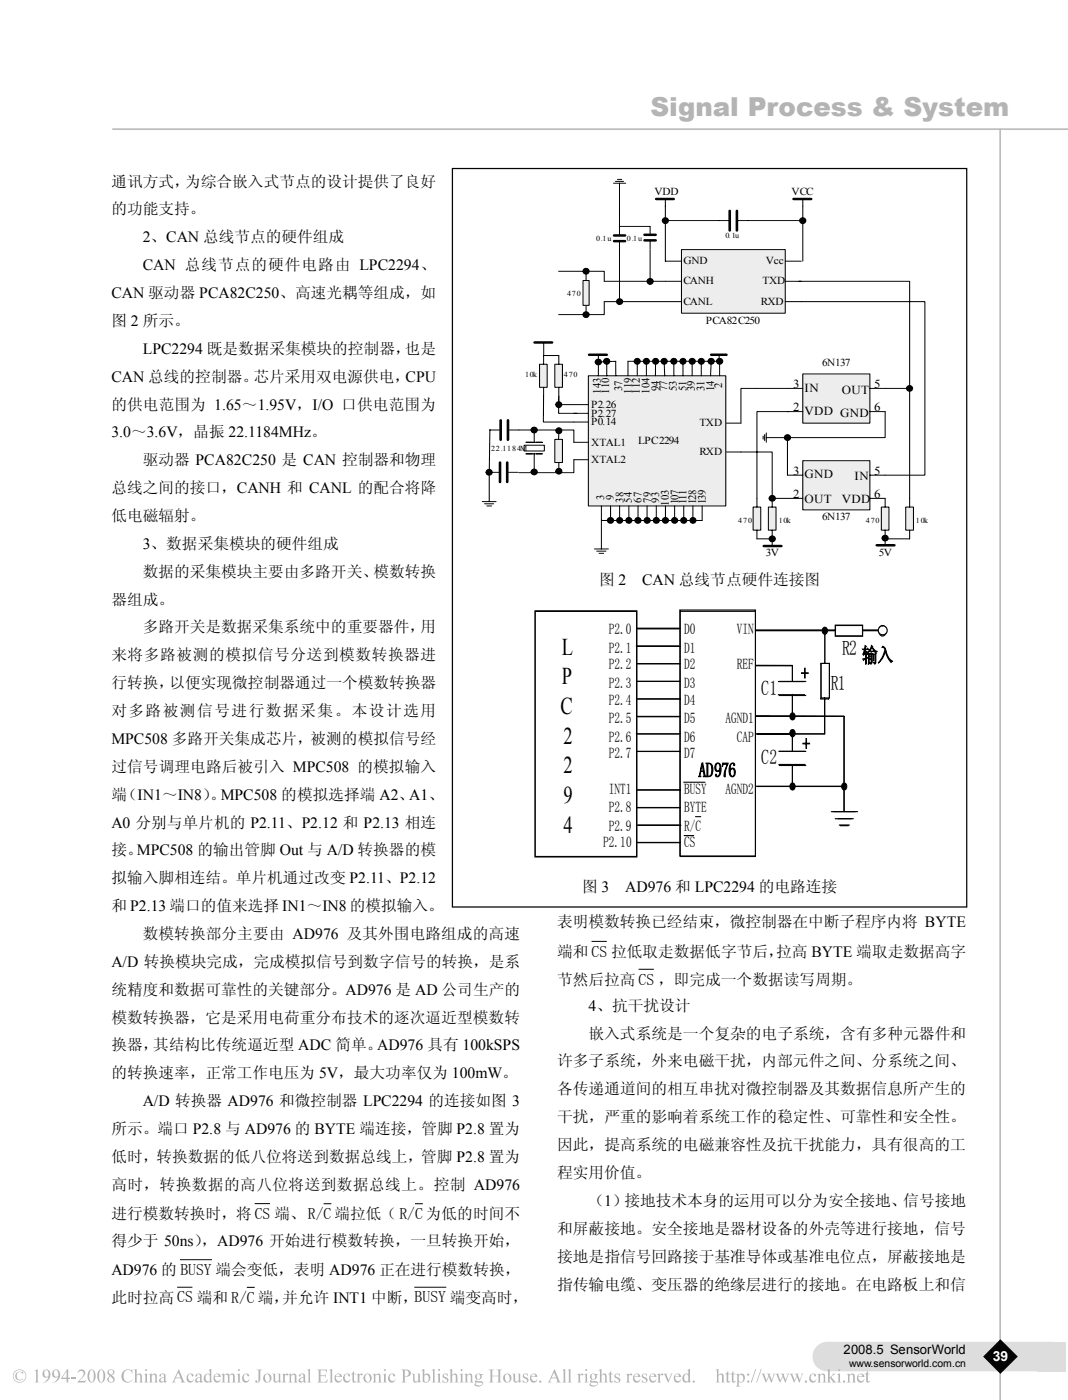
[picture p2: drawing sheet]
<svg xmlns="http://www.w3.org/2000/svg" width="208mm" height="272mm" viewBox="0 0 208 272" stroke-linecap="round" stroke-linejoin="round" font-family="sans-serif">
<path d="M194.4 25v247.3" fill="none" stroke="#c0c0c0" stroke-width=".34"/>
<path d="M185.2 263.8l22.4 .2" fill="none" stroke="#fff" stroke-width=".24"/>
<path d="M158.5 262a2.91 2.91 0 0 1 2.3-1.1h43.2a2.88 2.88 0 0 1 2.9 2.9 2.88 2.88 0 0 1-2.9 2.9h-43.2a2.88 2.88 0 0 1-2.6-1.7 2.88 2.88 0 0 1 .3-3z" fill-rule="evenodd" fill="#ddd"/>
<path d="M201.5 260.9h5.6v5.8h-5.6z" fill="#ddd"/>
<path d="M194.4 260.4l3.4 3.4-3.4 3.3-3.3-3.3z" fill="#000"/>
<path d="M134.4 27.7v36.9" fill="none" stroke="#fff" stroke-width=".24"/>
<path d="M2.3 -.1h2.8v2.2h-2.8z" fill="#fff"/>
<path d="M21.8 25.1h185.8" fill="none" stroke="#c0c0c0" stroke-width=".34"/>
<path d="M115.1 183.1h2.7M124.2 188.5h2.8M49.6 234h2.8M63 234.1h1.3M80.8 234.1h1.3M34.5 250.3h2.8M35.1 244.9h6M48.1 250.3h1.3M80.6 250.3h6" fill="none" stroke="#000" stroke-width=".19"/>
<path d="M87.9 32.8h100v143.6h-100z" fill-rule="evenodd" fill="#fff" stroke="#000" stroke-width=".24"/>
<path d="M141.8 41v3.8M143.2 41v3.8" fill="none" stroke="#000" stroke-width=".5"/>
<path d="M139.7 42.9h2.1M143.2 42.9h2.1" fill="none" stroke="#000" stroke-width=".19"/>
<path d="M156 72.7h13.1v9.6h-13.1z" fill="#e8eef7"/>
<path d="M153 75.5h3M156 72.7h13.1v9.6h-13.1zM169.1 75.5h2.9M153 80h3M169.1 80h2.9" fill="none" stroke="#000" stroke-width=".19"/>
<path d="M156 89.6h13.1v9.5h-13.1z" fill="#e8eef7"/>
<path d="M153 96.9h3M153 92.4h3M156 89.6h13.1v9.5h-13.1zM169.1 96.9h2.9M169.1 92.4h2.9" fill="none" stroke="#000" stroke-width=".19"/>
<path d="M114.3 73.1h26.8v25.3h-26.8z" fill="#e8eef7"/>
<g fill="none" stroke="#000" stroke-width=".19">
<path d="M111.5 78.7h2.8M114.3 73.1h26.8v25.3h-26.8zM116.3 70.4v2.7M117.9 70.3v2.8M119.7 70.3v2.8M122 73.1v-2.8h17.8v2.8M123.8 70.3v2.8M125.6 70.3v2.8M127.4 70.3v2.8M129.1 70.3l.1 2.8M131 70.3v2.8M132.7 70.3v2.8"/>
<path d="M134.5 70.3v2.8M136.3 70.3v2.8M138.2 70.3l-.1 2.8M111.5 80.4h2.8M111.5 82.1h2.8"/>
</g>
<path d="M107.8 70.8h1.5v4.5h-1.5z" fill="#e8eef7"/>
<path d="M107.8 70.8h1.5v4.5h-1.5zM108.6 69.1v1.7M108.6 75.3v3.4" fill="none" stroke="#000" stroke-width=".19"/>
<path d="M104.9 70.8h1.4v4.5h-1.4z" fill="#e8eef7"/>
<path d="M104.9 70.8h1.4v4.5h-1.4zM105.6 75.3v6.8h5.9M105.7 66.6v2.5M108.6 78.7h2.9M108.6 77v3.4h3.5M108.6 69.1h-3v1.7M111.5 86h2.8M111.5 89.4h2.8" fill="none" stroke="#000" stroke-width=".19"/>
<path d="M103.9 66.6h3.4" fill="none" stroke="#000" stroke-width=".5"/>
<path d="M107.8 85.4h1.5v4.5h-1.5z" fill="#e8eef7"/>
<path d="M107.8 85.4h1.5v4.5h-1.5zM108.6 89.9v1.7" fill="none" stroke="#000" stroke-width=".19"/>
<path d="M101.9 86.6h3.9v1.1h-3.9z" fill="#fff"/>
<g fill="none" stroke="#000" stroke-width=".19">
<path d="M116.3 69v1.4l3.4-.1M139.8 69v1.4M147.1 75.5h5.9M93.7 97.5h2.7M94.2 98h1.7M94.6 98.4h.9M95.1 91.8h2.1M95.2 83.6h2.1M95.2 83.5l-.1 14M98.6 91.8h2.1M98.7 83.6h12.8v2.4M101.9 86.6h3.9v1.1h-3.9z"/>
<path d="M102.2 86h3.2M102.2 88.2h3.2M103.8 83.6v2.4M103.8 88.2v3.6M111.5 89.4v2.5h-10.7M116.9 98.4v8.3M118.7 98.4v2.8M120.4 98.4v2.8M122.2 98.4v2.8M124 98.4v2.8M125.8 98.4v2.8M127.6 98.4v2.8"/>
<path d="M129.3 98.4v2.8M131.1 98.4v2.8M132.9 98.4v2.8M134.7 98.4v2.8M136.5 98.4v2.8h-19.6M141.2 82.3h2.8M141.2 87.9h2.8M115.5 106.7h2.7M116 107.2h1.8M116.4 107.6h.9M150.1 104.8v1.4"/>
</g>
<path d="M114.5 69h3.4M138.2 69h3M97.2 89.9v3.8M97.3 81.7v3.8M98.6 89.9v3.8M98.7 81.7v3.8M148.4 106.2h3.4" fill="none" stroke="#000" stroke-width=".5"/>
<path d="M171.3 98.6h1.5v4.5h-1.5z" fill="#e8eef7"/>
<path d="M171.3 98.6h1.5v4.5h-1.5zM172 96.9v1.7M172 103.1v2.9" fill="none" stroke="#000" stroke-width=".19"/>
<path d="M170.4 106h3.4" fill="none" stroke="#000" stroke-width=".5"/>
<path d="M149.3 98.6h1.5v4.5h-1.5z" fill="#e8eef7"/>
<path d="M149.3 98.6h1.5v4.5h-1.5zM150.1 96.9v1.7M150.1 103.1v1.7" fill="none" stroke="#000" stroke-width=".19"/>
<path d="M146.4 98.6h1.4v4.5h-1.4z" fill="#e8eef7"/>
<path d="M146.4 98.6h1.4v4.5h-1.4zM147.1 96.9v1.7M147.1 103.1v1.7" fill="none" stroke="#000" stroke-width=".19"/>
<path d="M176 98.6h1.5v4.5h-1.5z" fill="#e8eef7"/>
<g fill="none" stroke="#000" stroke-width=".19">
<path d="M147.1 75.5h-3.1v6.8M172 75.5h4.8v23.1M144 87.9h6.1v9h2.9M148.3 84.8v.6M148.6 84.5v1.2M148.9 84.2v1.8M148.9 85.1h4.1M153 85.1v7.3M153.4 80h-6.3v16.9M172 80v5.1h-19M176 98.6h1.5v4.5h-1.5zM147.1 104.8h3"/>
<path d="M176.8 103.1v1.7h-4.8"/>
</g>
<path d="M132.4 48.5h20.2v12.4h-20.2z" fill="#e8eef7"/>
<g fill="none" stroke="#000" stroke-width=".19">
<path d="M119.2 35.6h2.4M119.6 35.3h1.6M120 34.9h.8M120.4 35.6v8.4h5.9v1.7M129.3 38.7v12.1h3.1M156 38.7v12.1M117.4 54.7h15M117.4 58.7h15M120.4 44.2v1.6M120.4 46.9v11.8M126.3 46.7v1.7M126.3 48.5v6.2"/>
<path d="M129.3 42.9h10.4M132.4 48.5h20.2v12.4h-20.2zM145.3 42.9h10.7M152.6 58.7h27.1v33.7h-7.7M152.6 50.8h3.1M152.6 54.7h3.1M155.3 54.7h21.5v20.8"/>
</g>
<path d="M127.5 38.7h3.4M154.2 38.7h3.4M119.3 46.9h2.2M119.3 45.8h2.2M125.3 46.7h2.1M125.3 45.7h2.1" fill="none" stroke="#000" stroke-width=".5"/>
<path d="M113.3 54.6h1.2v4.8h-1.2z" fill="#e8eef7"/>
<g fill="none" stroke="#000" stroke-width=".19">
<path d="M108.6 52.8h8.8v1.9M113.3 54.5h1.2v4.9h-1.2zM113.9 52.8v1.7M113.9 59.4v1.8M117.4 58.7v2.5h-8.8M108.6 83.7v1.7"/>
<circle cx="113.9" cy="52.8" r=".58"/>
<circle cx="120.4" cy="58.7" r=".58"/>
<circle cx="126.3" cy="54.7" r=".58"/>
<circle cx="129.3" cy="42.9" r=".58"/>
<circle cx="156" cy="42.9" r=".59"/>
<circle cx="108.6" cy="78.7" r=".57"/>
<circle cx="113.9" cy="61.2" r=".58"/>
<circle cx="116.3" cy="70.4" r=".58"/>
<circle cx="117.9" cy="70.3" r=".59"/>
<circle cx="123.8" cy="70.3" r=".57"/>
<circle cx="125.6" cy="70.3" r=".58"/>
<circle cx="127.4" cy="70.3" r=".58"/>
<circle cx="129.1" cy="70.3" r=".58"/>
<circle cx="130.9" cy="70.3" r=".58"/>
<circle cx="132.7" cy="70.3" r=".58"/>
<circle cx="134.5" cy="70.3" r=".59"/>
<circle cx="136.3" cy="70.3" r=".58"/>
<circle cx="138.2" cy="70.3" r=".59"/>
<circle cx="139.8" cy="70.3" r=".59"/>
<circle cx="176.8" cy="75.5" r=".56"/>
<circle cx="95.1" cy="91.8" r=".58"/>
<circle cx="103.8" cy="91.8" r=".58"/>
<circle cx="103.8" cy="83.6" r=".58"/>
<circle cx="108.6" cy="83.8" r=".58"/>
<circle cx="108.6" cy="91.6" r=".58"/>
<circle cx="150.1" cy="96.9" r=".59"/>
<circle cx="153" cy="85.1" r=".59"/>
<circle cx="118.6" cy="101.2" r=".58"/>
<circle cx="120.4" cy="101.2" r=".58"/>
<circle cx="122.2" cy="101.2" r=".58"/>
<circle cx="124" cy="101.2" r=".58"/>
<circle cx="125.8" cy="101.2" r=".58"/>
<circle cx="127.5" cy="101.2" r=".58"/>
<circle cx="129.3" cy="101.2" r=".58"/>
<circle cx="131.1" cy="101.2" r=".58"/>
<circle cx="132.9" cy="101.2" r=".58"/>
<circle cx="134.7" cy="101.2" r=".58"/>
<circle cx="150.1" cy="104.8" r=".59"/>
<circle cx="172" cy="104.6" r=".58"/>
</g>
<g fill="#000">
<circle cx="113.9" cy="52.8" r=".58"/>
<circle cx="120.4" cy="58.7" r=".58"/>
<circle cx="126.3" cy="54.7" r=".58"/>
<circle cx="129.3" cy="42.9" r=".58"/>
<circle cx="156" cy="42.9" r=".59"/>
<circle cx="108.6" cy="78.7" r=".57"/>
<circle cx="113.9" cy="61.2" r=".58"/>
<circle cx="116.3" cy="70.4" r=".58"/>
<circle cx="117.9" cy="70.3" r=".59"/>
<circle cx="123.8" cy="70.3" r=".57"/>
<circle cx="125.6" cy="70.3" r=".58"/>
<circle cx="127.4" cy="70.3" r=".58"/>
<circle cx="129.1" cy="70.3" r=".58"/>
<circle cx="130.9" cy="70.3" r=".58"/>
<circle cx="132.7" cy="70.3" r=".58"/>
<circle cx="134.5" cy="70.3" r=".59"/>
<circle cx="136.3" cy="70.3" r=".58"/>
<circle cx="138.2" cy="70.3" r=".59"/>
<circle cx="139.8" cy="70.3" r=".59"/>
<circle cx="176.8" cy="75.5" r=".56"/>
<circle cx="95.1" cy="91.8" r=".58"/>
<circle cx="103.8" cy="91.8" r=".58"/>
<circle cx="103.8" cy="83.6" r=".58"/>
<circle cx="108.6" cy="83.8" r=".58"/>
<circle cx="108.6" cy="91.6" r=".58"/>
<circle cx="150.1" cy="96.9" r=".59"/>
<circle cx="153" cy="85.1" r=".59"/>
<circle cx="118.6" cy="101.2" r=".58"/>
<circle cx="120.4" cy="101.2" r=".58"/>
<circle cx="122.2" cy="101.2" r=".58"/>
<circle cx="124" cy="101.2" r=".58"/>
<circle cx="125.8" cy="101.2" r=".58"/>
<circle cx="127.5" cy="101.2" r=".58"/>
<circle cx="129.3" cy="101.2" r=".58"/>
<circle cx="131.1" cy="101.2" r=".58"/>
<circle cx="132.9" cy="101.2" r=".58"/>
<circle cx="134.7" cy="101.2" r=".58"/>
<circle cx="150.1" cy="104.8" r=".59"/>
<circle cx="172" cy="104.6" r=".58"/>
</g>
<path d="M104 118.9h19.7v47.6h-19.7z" fill="#fff"/>
<path d="M104 118.9h19.7v47.6h-19.7z" fill="none" stroke="#000" stroke-width=".19"/>
<path d="M132.2 118.9h14.6v47.6h-14.6z" fill="#fff"/>
<g fill="none" stroke="#000" stroke-width=".19">
<path d="M132.2 118.9h14.6v47.6h-14.6zM123.9 122.3h8.3M123.9 125.7h8.3M123.9 129.1h8.3M123.9 132.5h8.3M123.9 135.9h8.3M123.9 139.3h8.3M146.8 122.6h15.6M151.4 132.5h5.2M151.4 135.2h5.2M154 135.2v4.1h-7.2M154 129.5v3"/>
<path d="M154.2 139.3h9.9v18.5M159.5 129.1h1.6v6.8h-1.6zM160.3 135.9v6.8h-13.5M160.3 122.6v6.5M162.4 121.6h5.2v2.1h-5.2zM167.6 122.6h3.2M123.9 142.7h8.3M123.9 146.1h8.3M123.9 153.6h8.3M123.9 157h8.3M132.9 152.1h4.1M135.1 158.8h1.1"/>
<path d="M147.1 152.9h17M151.4 146.1h5.2M151.4 148.8h5.2M154 142.6v3.5M154 148.8v4.1M162 157.8h4.2M162.8 159.2h2.6M123.9 160.4h8.3M123.9 163.9h8.3M132.9 162.5h1.9M163.3 160.6h1.6"/>
</g>
<path d="M171 121.9a.77 .77 0 0 1 .9-.1 .77 .77 0 0 1 .4 .8 .81 .81 0 0 1-.8 1.1 .81 .81 0 0 1-.7-1.1z" fill-rule="evenodd" fill="#fff"/>
<path d="M146.8 129.5h7.2M153.7 138.8a.61 .61 0 0 1 .8 .1 .61 .61 0 0 1-.1 .9 .61 .61 0 0 1-.9-.1 .61 .61 0 0 1 .2-.9zM159.9 122.2a.61 .61 0 0 1 .9 .1 .61 .61 0 0 1-.1 .8 .61 .61 0 0 1-.9-.1 .61 .61 0 0 1 .1-.8zM171 121.9a.77 .77 0 0 1 .9-.1 .77 .77 0 0 1 .4 .8 .81 .81 0 0 1-.8 1.1 .81 .81 0 0 1-.7-1.1zM153.7 152.5a.6 .6 0 0 1 .8 .1 .6 .6 0 0 1-.1 .8 .6 .6 0 0 1-.9-.1 .6 .6 0 0 1 .2-.8zM153.7 142.1a.61 .61 0 0 1 .8 .1 .61 .61 0 0 1-.1 .8 .61 .61 0 0 1-.9-.1 .61 .61 0 0 1 .2-.8zM163.7 152.5a.6 .6 0 0 1 .9 .1 .6 .6 0 0 1-.2 .8 .6 .6 0 0 1-.8-.1 .6 .6 0 0 1 .1-.8z" fill="none" stroke="#000" stroke-width=".19"/>
<g fill="#000">
<path d="M153.7 138.8a.61 .61 0 0 1 .8 .1 .61 .61 0 0 1-.1 .9 .61 .61 0 0 1-.9-.1 .61 .61 0 0 1 .2-.9z" fill-rule="evenodd"/>
<path d="M159.9 122.2a.61 .61 0 0 1 .9 .1 .61 .61 0 0 1-.1 .8 .61 .61 0 0 1-.9-.1 .61 .61 0 0 1 .1-.8z" fill-rule="evenodd"/>
<path d="M153.7 152.5a.6 .6 0 0 1 .8 .1 .6 .6 0 0 1-.1 .8 .6 .6 0 0 1-.9-.1 .6 .6 0 0 1 .2-.8z" fill-rule="evenodd"/>
<path d="M153.7 142.1a.61 .61 0 0 1 .8 .1 .61 .61 0 0 1-.1 .8 .61 .61 0 0 1-.9-.1 .61 .61 0 0 1 .2-.8z" fill-rule="evenodd"/>
<path d="M163.7 152.5a.6 .6 0 0 1 .9 .1 .6 .6 0 0 1-.2 .8 .6 .6 0 0 1-.8-.1 .6 .6 0 0 1 .1-.8z" fill-rule="evenodd"/>
</g>
<path d="M104 118.8h19.8v47.8h-19.8zM132.1 118.6h14.7v47.9h-14.7zM162.3 121.6h5.3v2.1h-5.3z" fill="none" stroke="#000" stroke-width=".23"/>
<path d="M159.6 129h1.6v6.7h-1.6z" fill="#fff"/>
<g fill="none" stroke="#000" stroke-width=".23">
<path d="M123.7 125.6h8.3M123.7 135.9h8.4M123.8 122.2h8.3M123.8 132.5h8.4M123.8 129h8.4M123.9 139.4h8.3M146.8 122.5h15.6M151.3 135.1h5.1M151.3 132.5h5.1M159.6 129h1.6v6.7h-1.6zM167.7 122.5h3.6M123.7 142.7h8.3"/>
<path d="M123.8 157.1h8.3M123.8 146.1h8.4M123.9 153.6h8.3M151.4 148.7h5.1M151.4 146.1h5.1M123.7 163.8h8.4M124 160.5h8.3"/>
</g>
<circle cx="171.6" cy="122.6" r=".88" fill="#fff"/>
<g fill="none" stroke="#000" stroke-width=".23">
<path d="M146.8 129.4h7.2v3M146.9 139.2l17.1 .1v18.5M154 135v4.4M160.3 135.6v7.1h-12.9M160.3 122.5v6.5M146.9 152.9h16.5M154 142.5v3.5M154 148.8v3.5M161.6 157.8h5.1M162.3 159.2h3.5M163.1 160.4h2"/>
<circle cx="171.6" cy="122.6" r=".88"/>
</g>
<g fill="#b3b3b3">
<path d="M2.5 267.6a1.3 1.3 0 0 1 2.6 0 1.3 1.3 0 0 1-2.6 0zM2.6 267.6a1.2 1.2 0 0 0 2.4 0 1.2 1.2 0 0 0-2.4 0zM3.2 267l.4-.2 .8-.1 .1 .5a.72 .72 0 0 0-1.1-.2 .72 .72 0 0 0 0 1.1 .72 .72 0 0 0 1.1-.1 .76 .76 0 0 1-1.3 .2l-.2-.6z" fill-rule="evenodd"/>
<path d="M6.7 266.6l.6-.3v2.3l.3 .2h-.9l.3-.2v-1.6v-.4z" fill-rule="evenodd"/>
<path d="M8.6 266.4a.86 .86 0 0 1 1 .1 .86 .86 0 0 1 .2 1.1 1.38 1.38 0 0 1-1.5 1.2 1.21 1.21 0 0 0 1.1-1.1 .78 .78 0 0 1-1.1-.2 .78 .78 0 0 1 .3-1.1zM8.8 266.4a.66 .66 0 0 0-.2 .9 .66 .66 0 0 0 .7 .3 .74 .74 0 0 0-.5-1.2z" fill-rule="evenodd"/>
<path d="M103.2 267.3a.67 .67 0 0 1 .8-.2 .67 .67 0 0 1 .4 .7h-1.1a.6 .6 0 0 0 .3 .7 .6 .6 0 0 0 .8-.4 .7 .7 0 0 1-.8 .8 .7 .7 0 0 1-.6-.9zM103.4 267.3l-.1 .3h.8a.4 .4 0 0 0-.3-.4 .4 .4 0 0 0-.4 .1z" fill-rule="evenodd"/>
<path d="M15.3 266.4a.77 .77 0 0 1 1.2 .2 .77 .77 0 0 1-.3 1.1l-.8 .8h1l.3-.2-.2 .5h-1.4a2.97 2.97 0 0 0 1.1-1.9 .63 .63 0 0 0-.6-.3 .63 .63 0 0 0-.5 .4z" fill-rule="evenodd"/>
<path d="M13.9 267.8h.9v.3h-.9z" fill-rule="evenodd"/>
<path d="M13 266.3h.3v1.6h.3v.2h-.3v.7h-.4v-.7h-1v-.2zM12.9 266.6l-.8 1.3h.8z" fill-rule="evenodd"/>
<path d="M17.3 266.5a.68 .68 0 0 1 .8-.2 .68 .68 0 0 1 .4 .7 1.37 1.37 0 0 1-.7 1.8 1.54 1.54 0 0 1-.5-2.3zM17.7 266.4l-.2 .2a2.15 2.15 0 0 0 .3 2.1h.1a2.11 2.11 0 0 0 0-2.3z" fill-rule="evenodd"/>
<path d="M168.6 266.6l.1 .5h.3v.1h-.3v1.3l.1 .1 .3-.1a.39 .39 0 0 1-.4 .4 .39 .39 0 0 1-.4-.5v-1.2h-.2z" fill-rule="evenodd"/>
<path d="M147.9 266.2h.1l-.9 2.6h-.1z" fill-rule="evenodd"/>
<path d="M162.9 266.4a.2 .2 0 0 1 .4 0 .2 .2 0 0 1-.4 0zM162.7 267.3l.6-.2v1.6l.2 .1h-.8l.2-.2v-1.2z" fill-rule="evenodd"/>
<path d="M109.3 266.4l.5-.2v2.5l.3 .1h-.8l.2-.1v-.3v-1.8z" fill-rule="evenodd"/>
<path d="M26 266.4l.6-.2v1.2a.55 .55 0 0 1 .7-.3 .55 .55 0 0 1 .3 .7v.9l.2 .1h-.8l.3-.2v-1a.35 .35 0 0 0-.4-.3 .35 .35 0 0 0-.3 .2v1.2l.2 .1h-.8l.2-.1v-2.1z" fill-rule="evenodd"/>
<path d="M28.2 266.4a.2 .2 0 0 1 .4 0 .2 .2 0 0 1-.4 0zM28 267.3l.6-.2v1.6l.2 .1h-.8l.2-.2 .1-1.2z" fill-rule="evenodd"/>
<path d="M21.1 266.4a.63 .63 0 0 1 1 .1 .63 .63 0 0 1-.4 .9 .73 .73 0 0 1 .6 .9 .73 .73 0 0 1-.8 .6 .73 .73 0 0 1-.6-.8l.4-.6a.67 .67 0 0 1-.2-1.1zM21.2 266.5v.4l.4 .5a.49 .49 0 0 0 .4-.7 .49 .49 0 0 0-.8-.2zM21.4 267.6a.55 .55 0 0 0-.2 .8 .55 .55 0 0 0 .8 .1v-.4z" fill-rule="evenodd"/>
<path d="M116.3 266.4l.6-.2v1.2a.54 .54 0 0 1 .7-.3 .54 .54 0 0 1 .3 .7v.9l.3 .1h-.9l.3-.2v-1a.35 .35 0 0 0-.3-.3 .35 .35 0 0 0-.4 .2v1.2l.3 .1h-.9l.3-.2v-2z" fill-rule="evenodd"/>
<path d="M81.9 266.4l.6-.2v1.2a.69 .69 0 0 1 .9-.2 .69 .69 0 0 1 .2 1 .92 .92 0 0 1-1.4 .5v-2.1zM82.6 267.4l-.1 1.2a.51 .51 0 0 0 .6 .1 .51 .51 0 0 0 .2-.7 .49 .49 0 0 0-.1-.5 .49 .49 0 0 0-.6-.1z" fill-rule="evenodd"/>
<path d="M85.1 266.4a.2 .2 0 0 1 .4 0 .2 .2 0 0 1-.4 0zM84.9 267.3l.6-.2v1.6l.3 .1h-.9l.3-.2v-1.2z" fill-rule="evenodd"/>
<path d="M131.2 267.3a.67 .67 0 0 1 .7-.2 .67 .67 0 0 1 .5 .7h-1.2a.6 .6 0 0 0 .4 .7 .6 .6 0 0 0 .7-.4 .7 .7 0 0 1-.7 .8 .7 .7 0 0 1-.7-.9zM131.3 267.3l-.1 .3h.8a.4 .4 0 0 0-.2-.4 .4 .4 0 0 0-.5 .1z" fill-rule="evenodd"/>
<path d="M46.3 266.4a.18 .18 0 0 1 .3 0 .18 .18 0 0 1-.3 0zM46 267.3l.6-.2v1.5l.2 .2h-.8l.3-.1v-1.3z" fill-rule="evenodd"/>
<path d="M47.3 267.3a.59 .59 0 0 1 .6-.2 .59 .59 0 0 1 .5 .5 .29 .29 0 0 1-.3 0 .29 .29 0 0 1-.1-.3 .6 .6 0 0 0-.7 .3 .6 .6 0 0 0 .2 .7 .55 .55 0 0 0 .6 .2 .55 .55 0 0 0 .4-.4 .76 .76 0 0 1-1 .7 .76 .76 0 0 1-.4-1.1z" fill-rule="evenodd"/>
<path d="M83.9 266.4l.5-.2v2.2l.1 .3 .2 .1h-.8l.2-.1 .1-.3v-1.7l-.1-.3z" fill-rule="evenodd"/>
<path d="M66.9 267.3a.59 .59 0 0 1 .7-.2 .59 .59 0 0 1 .4 .5 .29 .29 0 0 1-.3 0 .29 .29 0 0 1-.1-.3 .6 .6 0 0 0-.7 .3 .6 .6 0 0 0 .2 .7 .55 .55 0 0 0 .6 .2 .55 .55 0 0 0 .4-.4 .76 .76 0 0 1-1 .7 .76 .76 0 0 1-.4-1.1z" fill-rule="evenodd"/>
<path d="M28.9 267.3l.6-.2v.3a.52 .52 0 0 1 .6-.3 .52 .52 0 0 1 .4 .6v1l.3 .1h-.9l.2-.1 .1-.3v-.9l-.3-.2-.4 .2v1.2l.2 .1h-.8l.3-.2v-1.2z" fill-rule="evenodd"/>
<path d="M56 267.3l.6-.2v.3a.54 .54 0 0 1 .6-.3 .54 .54 0 0 1 .4 .6v.9l.2 .2h-.8l.3-.2v-1.1l-.3-.2-.4 .2v1.1l.3 .2h-.9l.2-.1 .1-.3v-1z" fill-rule="evenodd"/>
<path d="M58.1 267.4a.62 .62 0 0 1 .8-.3 .62 .62 0 0 1 .4 .6v.9h.3l-.4 .2-.2-.2a.48 .48 0 0 1-.7 .2 .48 .48 0 0 1-.1-.7l.8-.4v-.3a.32 .32 0 0 0-.5-.2 .32 .32 0 0 0-.2 .4h-.2zM58.4 268.1a.34 .34 0 0 0 .1 .5 .34 .34 0 0 0 .5-.1v-.7z" fill-rule="evenodd"/>
<path d="M59.7 266.4l.5-.2v2.2l.1 .3 .2 .1h-.8l.2-.1 .1-.3v-1.7l-.1-.3z" fill-rule="evenodd"/>
<path d="M112.1 267.3l.6-.2v.3l.3-.3 .4 .1a.23 .23 0 0 1-.2 .2 .23 .23 0 0 1-.3-.1l-.2 .3v1l.3 .2h-.8l.2-.2v-1.2z" fill-rule="evenodd"/>
<path d="M61.6 266.3h1.9l.1 .6-.3-.4-1-.1v1h.8l.2-.3v.8l-.2-.3h-.8v1l.1 .1a.9 .9 0 0 0 1.3-.5l-.2 .6h-1.9l.3-.2v-2z" fill-rule="evenodd"/>
<path d="M64 266.4l.6-.2v2.5l.2 .1h-.8l.2-.1v-.3v-1.8z" fill-rule="evenodd"/>
<path d="M65.2 267.3a.69 .69 0 0 1 .8-.2 .69 .69 0 0 1 .5 .7h-1.2a.6 .6 0 0 0 .3 .7 .6 .6 0 0 0 .8-.4 .7 .7 0 0 1-.8 .8 .7 .7 0 0 1-.6-.9zM65.4 267.3l-.1 .3h.8a.4 .4 0 0 0-.2-.4 .4 .4 0 0 0-.5 .1z" fill-rule="evenodd"/>
<path d="M141.5 266.6v.5h.4v.1h-.4v1.3l.2 .1 .3-.1a.38 .38 0 0 1-.5 .4 .38 .38 0 0 1-.3-.5v-1.2h-.3z" fill-rule="evenodd"/>
<path d="M34.7 266.3l1 2.3 .3 .2h-.9l.2-.2-.2-.6h-1l-.2 .7 .3 .1h-.8l.3-.3zM34.6 266.9l-.4 1h.9z" fill-rule="evenodd"/>
<path d="M166.8 267.3a.69 .69 0 0 1 .7-.2 .69 .69 0 0 1 .5 .7h-1.2a.6 .6 0 0 0 .4 .7 .6 .6 0 0 0 .7-.4 .7 .7 0 0 1-.8 .8 .7 .7 0 0 1-.6-.9zM166.9 267.3l-.1 .3h.8a.4 .4 0 0 0-.2-.4 .4 .4 0 0 0-.5 .1z" fill-rule="evenodd"/>
<path d="M68.7 266.6l.1 .5h.4v.1h-.4v1.3l.1 .1 .3-.1a.38 .38 0 0 1-.4 .4 .38 .38 0 0 1-.3-.5v-1.2h-.3z" fill-rule="evenodd"/>
<path d="M72.4 267.3l.5-.2v.3a.54 .54 0 0 1 .7-.3 .54 .54 0 0 1 .4 .6v.9l.2 .2h-.8l.3-.2-.1-1.1-.2-.2-.5 .2 .1 1.1 .2 .2h-.8l.2-.1 .1-.3-.1-1z" fill-rule="evenodd"/>
<path d="M74.6 266.4a.2 .2 0 0 1 .4 0 .2 .2 0 0 1-.4 0zM74.4 267.3l.6-.2v1.5l.2 .2h-.8l.2-.1v-1.3z" fill-rule="evenodd"/>
<path d="M75.7 267.3a.59 .59 0 0 1 .6-.2 .59 .59 0 0 1 .5 .5 .29 .29 0 0 1-.4 0 .29 .29 0 0 1-.1-.3 .6 .6 0 0 0-.6 .3 .6 .6 0 0 0 .2 .7 .55 .55 0 0 0 .5 .2 .55 .55 0 0 0 .5-.4 .76 .76 0 0 1-1 .7 .76 .76 0 0 1-.5-1.1z" fill-rule="evenodd"/>
<path d="M126.4 267.3a.67 .67 0 0 1 .7-.2 .67 .67 0 0 1 .5 .7h-1.2a.6 .6 0 0 0 .4 .7 .6 .6 0 0 0 .7-.4 .7 .7 0 0 1-.7 .8 .7 .7 0 0 1-.7-.9zM126.5 267.3l-.1 .3h.8a.4 .4 0 0 0-.2-.4 .4 .4 0 0 0-.5 .1z" fill-rule="evenodd"/>
<path d="M80 267.1h.6v1.1a.36 .36 0 0 0 .3 .4 .36 .36 0 0 0 .4-.2v-1.1l-.3-.2h.6v1.4l.3 .1-.6 .2v-.3a.52 .52 0 0 1-.7 .4 .52 .52 0 0 1-.3-.7l-.1-.9z" fill-rule="evenodd"/>
<path d="M49.9 266.3h1l-.3 .3v1.4a.58 .58 0 0 1-.2 .7 .58 .58 0 0 1-.8-.1l.2-.2 .2 .3 .2-.1v-2.1z" fill-rule="evenodd"/>
<path d="M31.1 267.2a.6 .6 0 0 1 .7-.1 .6 .6 0 0 1 .4 .6v.9h.2l-.3 .2-.2-.2a.5 .5 0 0 1-.7 .3 .5 .5 0 0 1-.2-.7l.9-.5v-.3a.32 .32 0 0 0-.5-.2 .32 .32 0 0 0-.2 .4l-.1 .1-.1-.2zM31.3 268.1l-.1 .4 .2 .1 .5-.1v-.7z" fill-rule="evenodd"/>
<path d="M70.6 267.9a.85 .85 0 0 1 1.7 0 .85 .85 0 0 1-1.7 0zM71.2 267.3a.99 .99 0 0 0 .3 1.4 .85 .85 0 0 0 .4-.8 .85 .85 0 0 0-.6-.7z" fill-rule="evenodd"/>
<path d="M89.5 266.4a.2 .2 0 0 1 .4 0 .2 .2 0 0 1-.4 0zM89.3 267.3l.6-.2v1.6l.2 .1h-.8l.3-.2v-1.2z" fill-rule="evenodd"/>
<path d="M86.1 267.2l.9-.1v.5a.44 .44 0 0 0-.3-.4 .44 .44 0 0 0-.5 .2l.3 .4a.59 .59 0 0 1 .6 .7 .59 .59 0 0 1-1 .3h-.1v-.5a.48 .48 0 0 0 .4 .4 .48 .48 0 0 0 .5-.2l-.1-.3-.8-.5z" fill-rule="evenodd"/>
<path d="M92.5 267.3l.5-.2 .9 .1-.1 .2h-.3a.68 .68 0 0 1-.1 .7 .68 .68 0 0 1-.8 .2v.2l.2 .1a.75 .75 0 0 1 1.1 .5 .93 .93 0 0 1-.8 .6 .93 .93 0 0 1-.9-.5l.3-.4-.2-.3 .3-.3-.3-.4zM92.7 267.3a.49 .49 0 0 0-.1 .6 .49 .49 0 0 0 .6 .2 .5 .5 0 0 0 .1-.6 .5 .5 0 0 0-.6-.2zM92.6 268.8l-.2 .3a.75 .75 0 0 0 1.4-.1l-.3-.1z" fill-rule="evenodd"/>
<path d="M36.5 267.3a.58 .58 0 0 1 .6-.3 .58 .58 0 0 1 .5 .6 .26 .26 0 0 1-.3 0 .26 .26 0 0 1-.1-.3 .59 .59 0 0 0-.7 .3 .59 .59 0 0 0 .2 .7 .53 .53 0 0 0 .6 .2 .53 .53 0 0 0 .4-.4 .75 .75 0 0 1-1 .7 .75 .75 0 0 1-.4-1.1z" fill-rule="evenodd"/>
<path d="M78 266.3h.9a.74 .74 0 0 1 1 .8 .74 .74 0 0 1-1.1 .6l-.1-.1v1l.3 .2h-1l.3-.1v-.3v-1.8zM78.7 266.5v1a.57 .57 0 0 0 .7-.5 .57 .57 0 0 0-.7-.5z" fill-rule="evenodd"/>
<path d="M97.7 267.9a.86 .86 0 0 1 1.7 0 .86 .86 0 0 1-1.7 0zM98.2 267.3a1.07 1.07 0 0 0 .4 1.4 .83 .83 0 0 0 .4-.8 .83 .83 0 0 0-.6-.7z" fill-rule="evenodd"/>
<path d="M99.5 267.1h.6v1.1a.36 .36 0 0 0 .3 .4 .36 .36 0 0 0 .4-.2v-1.1l-.3-.2h.6v1.3l.1 .2h.2l-.6 .2v-.3a.54 .54 0 0 1-.6 .3 .54 .54 0 0 1-.4-.6v-.9z" fill-rule="evenodd"/>
<path d="M101.7 267.2l.9-.1v.5a.45 .45 0 0 0-.3-.4 .45 .45 0 0 0-.5 .1v.3l.3 .2a.59 .59 0 0 1 .5 .7 .59 .59 0 0 1-.9 .3h-.1v-.5a.45 .45 0 0 0 .3 .4 .45 .45 0 0 0 .5-.2v-.3l-.7-.4-.1-.3z" fill-rule="evenodd"/>
<path d="M10.3 266.6a.85 .85 0 0 1 1.1-.1 .85 .85 0 0 1 .3 1.1 1.38 1.38 0 0 1-1.5 1.2 1.2 1.2 0 0 0 1.1-1.1 .75 .75 0 0 1-1.1-.1 .75 .75 0 0 1 .1-1zM10.6 266.6a.65 .65 0 0 0-.1 .7 .65 .65 0 0 0 .7 .3 .74 .74 0 0 0-.5-1.2z" fill-rule="evenodd"/>
<path d="M90.2 267.3l.6-.2v.3a.52 .52 0 0 1 .6-.3 .52 .52 0 0 1 .4 .6v1l.3 .1h-.9l.2-.1 .1-.3v-.9l-.3-.2-.4 .2v1.2l.2 .1h-.8l.3-.2v-1.2z" fill-rule="evenodd"/>
<path d="M107.7 266.3l1 2.3 .4 .2h-1l.2-.2-.2-.6h-1l-.2 .7 .3 .1h-.8l.3-.3zM107.7 266.9l-.5 1h.9z" fill-rule="evenodd"/>
<path d="M24 266.6a1.82 1.82 0 0 1 1.6-.2l.1-.1v.8a.9 .9 0 0 0-1.1-.7 .9 .9 0 0 0-.6 1.2 .96 .96 0 0 0 .7 1.1 .96 .96 0 0 0 1.1-.5 1.24 1.24 0 0 1-1.9 .3 1.24 1.24 0 0 1 .1-1.9z" fill-rule="evenodd"/>
<path d="M110.3 266.4l.6-.2v2.4l.2 .2h-.8l.3-.1v-2.1z" fill-rule="evenodd"/>
<path d="M113.7 266.4a.2 .2 0 0 1 .4 0 .2 .2 0 0 1-.4 0zM113.5 267.3l.6-.2v1.5l.3 .2h-.9l.3-.1v-.3v-1z" fill-rule="evenodd"/>
<path d="M114.9 267.3l.4-.2 .9 .1v.2h-.3a.68 .68 0 0 1-.1 .8 .68 .68 0 0 1-.8 .1l-.1 .2 .1 .1a1.02 1.02 0 0 1 1.2 .4 .95 .95 0 0 1-.7 .6 .95 .95 0 0 1-1-.4l.4-.4-.2-.3 .3-.3-.4-.5zM115.1 267.3a.48 .48 0 0 0-.1 .6 .48 .48 0 0 0 .6 .2 .48 .48 0 0 0 0-.6 .48 .48 0 0 0-.5-.2zM114.9 268.8l-.1 .3a.73 .73 0 0 0 .7 .3 .73 .73 0 0 0 .6-.5z" fill-rule="evenodd"/>
<path d="M164.5 267.3l.6-.2v.3a.54 .54 0 0 1 .7-.3 .54 .54 0 0 1 .3 .6v.9l.3 .2h-.8l.2-.2v-1.1l-.2-.2-.5 .2v1.1l.3 .2h-.9l.2-.1 .1-.3v-1z" fill-rule="evenodd"/>
<path d="M118.7 266.6l.1 .5h.4v.1h-.4v1.3l.1 .1 .3-.1a.39 .39 0 0 1-.4 .4 .39 .39 0 0 1-.3-.5v-1.2h-.3z" fill-rule="evenodd"/>
<path d="M119.5 267.2l.9-.1v.5a.47 .47 0 0 0-.3-.4 .47 .47 0 0 0-.5 .1l.3 .5a.59 .59 0 0 1 .6 .8 .59 .59 0 0 1-1 .2h-.1v-.5a.48 .48 0 0 0 .4 .4 .48 .48 0 0 0 .5-.2l-.1-.3-.7-.4-.1-.3z" fill-rule="evenodd"/>
<path d="M43 267.3l.6-.2v.3a.52 .52 0 0 1 .5-.3 .52 .52 0 0 1 .5 .3 .53 .53 0 0 1 .6-.3 .53 .53 0 0 1 .4 .6v.9l.3 .2h-.9l.3-.2v-.9a.35 .35 0 0 0-.3-.4 .35 .35 0 0 0-.4 .3v1l.3 .2h-.9l.3-.2v-.9a.37 .37 0 0 0-.3-.4 .37 .37 0 0 0-.4 .2v1.2l.2 .1h-.8l.3-.2v-1.2z" fill-rule="evenodd"/>
<path d="M121.6 267.3l.6-.2v.3l.4-.3a.18 .18 0 0 1 .3 .1 .18 .18 0 0 1-.2 .2l-.3-.1-.2 .3v1l.3 .2h-.9l.3-.1v-.3v-1z" fill-rule="evenodd"/>
<path d="M123.2 267.3a.69 .69 0 0 1 .8-.2 .69 .69 0 0 1 .5 .7h-1.2a.6 .6 0 0 0 .3 .7 .6 .6 0 0 0 .8-.4 .7 .7 0 0 1-.8 .8 .7 .7 0 0 1-.6-.9zM123.4 267.3l-.1 .3h.8a.4 .4 0 0 0-.2-.4 .4 .4 0 0 0-.5 .1z" fill-rule="evenodd"/>
<path d="M95 266.3h1l-.3 .2v1h1.2l-.1-1-.3-.2h1.1l-.4 .2v2.1l.4 .2h-1.1l.3-.2 .1-1h-1.2v1l.3 .2h-1l.2-.1 .1-.3v-1.9z" fill-rule="evenodd"/>
<path d="M127.7 267.3l.6-.2v.3l.2-.3 .4 .1a.23 .23 0 0 1-.2 .2 .23 .23 0 0 1-.2-.1l-.2 .3v1l.2 .2h-.8l.2-.2v-1.2z" fill-rule="evenodd"/>
<path d="M128.9 267.1h.8l-.2 .3 .5 1 .4-1.1-.2-.2h.5l-.8 1.7-.7-1.5z" fill-rule="evenodd"/>
<path d="M148 267.1h.7l-.2 .2 .5 1.1 .4-.8-.4-.5h.7l-.1 .2 .4 1.1 .4-1.1-.2-.2 .5 .1-.2 .2-.5 1.4-.6-1.1-.6 1.1-.6-1.5z" fill-rule="evenodd"/>
<path d="M133.5 266.4l.6-.2v2.3l.2 .1-.5 .2v-.2a.74 .74 0 0 1-1.1 0 .74 .74 0 0 1 0-1l.5-.5 .6 .1v-.6zM133.1 267.3a.75 .75 0 0 0-.1 .8 .75 .75 0 0 0 .6 .5l.2-.1v-.9a.38 .38 0 0 0-.2-.3 .38 .38 0 0 0-.5 0z" fill-rule="evenodd"/>
<path d="M41.7 267.3a.67 .67 0 0 1 .7-.2 .67 .67 0 0 1 .5 .7h-1.2a.6 .6 0 0 0 .4 .7 .6 .6 0 0 0 .8-.4 .7 .7 0 0 1-.8 .8 .7 .7 0 0 1-.6-.9zM41.9 267.3l-.2 .3h.8a.4 .4 0 0 0-.2-.4 .4 .4 0 0 0-.4 .1z" fill-rule="evenodd"/>
<path d="M124.9 267.2l.8-.1v.5a.45 .45 0 0 0-.3-.4 .45 .45 0 0 0-.4 .1v.3l.2 .2a.59 .59 0 0 1 .6 .7 .59 .59 0 0 1-1 .3h-.1v-.5a.45 .45 0 0 0 .4 .4 .45 .45 0 0 0 .5-.2l-.1-.3-.7-.4-.1-.3z" fill-rule="evenodd"/>
<path d="M139.1 266.4l.5-.2v1.2a.55 .55 0 0 1 .7-.3 .55 .55 0 0 1 .3 .7v.8l.3 .2h-.8l.2-.2v-1a.35 .35 0 0 0-.3-.3 .35 .35 0 0 0-.4 .2v1.1l.3 .2h-.8l.2-.1v-.3v-1.7v-.3z" fill-rule="evenodd"/>
<path d="M87.3 266.4l.6-.2v1.2a.55 .55 0 0 1 .7-.3 .55 .55 0 0 1 .3 .7v.9l.2 .1h-.8l.3-.2v-1a.35 .35 0 0 0-.4-.3 .35 .35 0 0 0-.3 .2v1.2l.2 .1h-.8l.3-.1v-2.1z" fill-rule="evenodd"/>
<path d="M142.5 266.6l.1 .5h.3v.1h-.3v1.3l.1 .1 .3-.1a.39 .39 0 0 1-.5 .4 .39 .39 0 0 1-.3-.5v-1.2h-.2z" fill-rule="evenodd"/>
<path d="M143 267.3l.6-.2v.4a.64 .64 0 0 1 .8-.4 .64 .64 0 0 1 .4 .8 .78 .78 0 0 1-.3 .8 .78 .78 0 0 1-.9 0v.7l.3 .2h-.9l.2-.1 .1-.3v-1.7zM143.6 267.6v.6a.47 .47 0 0 0 .5 .6 .47 .47 0 0 0 .4-.7 .51 .51 0 0 0-.2-.7 .51 .51 0 0 0-.7 .2z" fill-rule="evenodd"/>
<path d="M145.2 267.3a.21 .21 0 0 1 .4 0 .21 .21 0 0 1-.4 0zM145.2 268.6a.22 .22 0 0 1 .4 0 .22 .22 0 0 1-.4 0z" fill-rule="evenodd"/>
<path d="M146.8 266.2h.2l-.9 2.6h-.2z" fill-rule="evenodd"/>
<path d="M51.1 267.9a.86 .86 0 0 1 1.7 0 .86 .86 0 0 1-1.7 0zM51.6 267.3a1.07 1.07 0 0 0 .4 1.4 .83 .83 0 0 0 .4-.8 .83 .83 0 0 0-.6-.7z" fill-rule="evenodd"/>
<path d="M38 267.4a.62 .62 0 0 1 .7-.3 .62 .62 0 0 1 .5 .6v.9h.3l-.4 .2-.2-.2a.48 .48 0 0 1-.7 .2 .48 .48 0 0 1-.1-.7l.8-.4-.1-.3a.32 .32 0 0 0-.4-.2 .32 .32 0 0 0-.2 .4h-.2zM38.3 268.1a.34 .34 0 0 0 .1 .5 .34 .34 0 0 0 .5-.1v-.7z" fill-rule="evenodd"/>
<path d="M150.7 267.1h.7l-.1 .1v.2l.4 1 .4-.8-.4-.5h.8l-.2 .3 .4 1 .4-1.1-.2-.2 .5 .1-.2 .2-.5 1.4-.6-1.1-.6 1.1z" fill-rule="evenodd"/>
<path d="M158.8 267.3l.6-.2v.3a.52 .52 0 0 1 .6-.3 .52 .52 0 0 1 .4 .6v1l.2 .1h-.8l.2-.1 .1-.3v-.9l-.3-.2-.4 .2v1.2l.2 .1h-.8l.3-.2v-1.2z" fill-rule="evenodd"/>
<path d="M54.7 267.3l.6-.2v.3l.3-.3h.3a.2 .2 0 0 1 0 .3 .2 .2 0 0 1-.3-.1l-.3 .3v1l.4 .2h-.9l.2-.2v-1.2z" fill-rule="evenodd"/>
<path d="M157.5 267.3a.58 .58 0 0 1 .6-.3 .58 .58 0 0 1 .5 .6 .26 .26 0 0 1-.3 0 .26 .26 0 0 1-.1-.3 .59 .59 0 0 0-.7 .3 .59 .59 0 0 0 .2 .7 .53 .53 0 0 0 .6 .2 .53 .53 0 0 0 .4-.4 .75 .75 0 0 1-1 .7 .75 .75 0 0 1-.4-1.1z" fill-rule="evenodd"/>
<path d="M153.5 267.1h.7l-.2 .3 .4 1 .4-.8-.3-.5h.7l-.2 .3 .5 1 .4-1.1-.3-.2 .5 .1-.2 .2-.5 1.4-.5-1.1-.6 1.1-.6-1.5z" fill-rule="evenodd"/>
<path d="M160.7 266.4l.5-.2v1.7l.7-.6-.2-.2h.8l-1 .7 1.1 1h-.9l.1-.2-.6-.7 .1 .7 .2 .2h-.8l.2-.1v-2.1z" fill-rule="evenodd"/>
<path d="M52.9 267.1h.6v1.1a.36 .36 0 0 0 .3 .4 .36 .36 0 0 0 .4-.2v-1.1l-.3-.2h.6v1.3l.1 .2h.1l-.5 .2v-.3a.54 .54 0 0 1-.7 .3 .54 .54 0 0 1-.3-.6v-.9z" fill-rule="evenodd"/>
<path d="M19.2 266.5a.67 .67 0 0 1 .8-.2 .67 .67 0 0 1 .4 .7 1.34 1.34 0 0 1-.7 1.8 1.44 1.44 0 0 1-.7-2zM19.6 266.4a2.28 2.28 0 0 0-.1 2.3h.3a2.23 2.23 0 0 0 0-2.3z" fill-rule="evenodd"/>
<path d="M69.2 267.3l.6-.2v.3l.3-.3 .4 .1a.23 .23 0 0 1-.2 .2 .23 .23 0 0 1-.3-.1l-.2 .3v1l.3 .2h-.8l.2-.2v-1.2z" fill-rule="evenodd"/>
<path d="M40.5 266.4l.6-.2v2.2v.2h.2l-.5 .2v-.2a.75 .75 0 0 1-1.1 0 .75 .75 0 0 1 0-1l.5-.5 .6 .1-.1-.7zM40.1 267.3a.75 .75 0 0 0-.1 .8 .75 .75 0 0 0 .6 .5l.2-.1v-.9a.39 .39 0 0 0-.2-.3 .39 .39 0 0 0-.5 0z" fill-rule="evenodd"/>
<circle cx="105" cy="268.6" r=".22"/>
<circle cx="156.6" cy="268.6" r=".22"/>
<circle cx="134.8" cy="268.6" r=".23"/>
<circle cx="164" cy="268.6" r=".22"/>
</g>
<text font-size="5.1" fill="#b2b2b2" x="126.4" y="22.5">Signal Process &amp; System</text>
<g font-size="4.7">
<text x="109.2" y="127.3">L</text>
<text x="109.2" y="133.1">P</text>
<text x="108.9" y="138.8">C</text>
<text x="109.5" y="144.6">2</text>
<text x="109.5" y="150.4">2</text>
<text x="109.5" y="156.1">9</text>
<text x="109.5" y="161.9">4</text>
</g>
<g font-size="4">
<text x="163.7" y="127.3">R2</text>
<text x="167.5" y="128.7">输入</text>
<text x="147.9" y="135.2">C1</text>
<text x="155.6" y="132.3">+</text>
<text x="161.4" y="134.1">R1</text>
<text x="147.9" y="148.6">C2</text>
<text x="155.9" y="146">+</text>
<text x="135.7" y="151.1">AD976</text>
</g>
<g font-size="3.1">
<text x="116.4" y="113.8">图 2</text>
<text x="113.1" y="173.4">图 3</text>
<text x="108.3" y="180.3">表明模数转换已经结束，微控制器在中断子程序内将 BYTE</text>
<text x="108.3" y="191.4">节然后拉高 CS ，即完成一个数据读写周期。</text>
<text x="108.3" y="186">端和 CS 拉低取走数据低字节后，</text>
<text x="150.8" y="186">拉高 BYTE 端取走数据高字</text>
<text x="114.4" y="202">嵌入式系统是一个复杂的电子系统，含有多种元器件和</text>
<text x="108.3" y="207.4">许多子系统，外来电磁干扰，内部元件之间、分系统之间、</text>
<text x="108.3" y="212.8">各传递通道间的相互串扰对微控制器及其数据信息所产生的</text>
<text x="108.3" y="218.2">干扰，严重的影响着系统工作的稳定性、可靠性和安全性。</text>
<text x="108.3" y="223.6">因此，提高系统的电磁兼容性及抗干扰能力，具有很高的工</text>
<text x="108.3" y="229">程实用价值。</text>
<text x="108.3" y="239.9">和屏蔽接地。安全接地是器材设备的外壳等进行接地，信号</text>
<text x="114.4" y="234.5">（1）接地技术本身的运用可以分为安全接地、信号接地</text>
<text x="108.3" y="245.3">接地是指信号回路接于基准导体或基准电位点，屏蔽接地是</text>
<text x="108.3" y="250.7">指传输电缆、变压器的绝缘层进行的接地。在电路板上和信</text>
<text x="21.7" y="253.3">此时拉高 CS 端和 R/ 端，并允许 INT1 中断，BUSY 端变高时，</text>
<text x="48" y="253.3">C</text>
</g>
<g font-size="3">
<text x="21.7" y="36.3">通讯方式，为综合嵌入式节点的设计提供了良好</text>
<text x="21.7" y="41.7">的功能支持。</text>
<text x="27.7" y="47.1">2、CAN 总线节点的硬件组成</text>
<text x="27.7" y="52.5">CAN 总线节点的硬件电路由 LPC2294、</text>
<text x="21.7" y="57.9">CAN 驱动器 PCA82C250、高速光耦等组成，如</text>
<text x="21.7" y="63.4">图 2 所示。</text>
<text x="27.7" y="68.8">LPC2294 既是数据采集模块的控制器，也是</text>
<text x="21.7" y="74.2">CAN 总线的控制器。芯片采用双电源供电，CPU</text>
<text x="21.7" y="79.6">的供电范围为 1.65～1.95V，I/O 口供电范围为</text>
<text x="21.7" y="85.1">3.0～3.6V，晶振 22.1184MHz。</text>
<text x="21.7" y="95.9">总线之间的接口，CANH 和 CANL 的配合将降</text>
<text x="27.7" y="90.4">驱动器 PCA82C250 是 CAN 控制器和物理</text>
<text x="21.7" y="101.3">低电磁辐射。</text>
<text x="27.7" y="106.7">3、数据采集模块的硬件组成</text>
<text x="27.7" y="112.1">数据的采集模块主要由多路开关、模数转换</text>
<text x="124.8" y="113.8">CAN 总线节点硬件连接图</text>
<text x="21.7" y="117.6">器组成。</text>
<text x="27.7" y="123">多路开关是数据采集系统中的重要器件，用</text>
<text x="21.7" y="128.4">来将多路被测的模拟信号分送到模数转换器进</text>
<text x="21.7" y="133.8">行转换，以便实现微控制器通过一个模数转换器</text>
<text x="21.7" y="139.2">对多路被测信号进行数据采集。本设计选用</text>
<text x="21.7" y="144.7">MPC508 多路开关集成芯片，被测的模拟信号经</text>
<text x="21.7" y="155.5">端（IN1～IN8） MPC508 的模拟选择端 A2、A1、</text>
<text x="21.7" y="150.1">过信号调理电路后被引入 MPC508 的模拟输入</text>
<text x="40.8" y="155.5">。</text>
<text x="21.7" y="160.9">A0 分别与单片机的 P2.11、P2.12 和 P2.13 相连</text>
<text x="21.7" y="166.3">接。MPC508 的输出管脚 Out 与 A/D 转换器的模</text>
<text x="21.7" y="171.7">拟输入脚相连结。单片机通过改变 P2.11、P2.12</text>
<text x="121.5" y="173.4">AD976 和 LPC2294 的电路连接</text>
<text x="21.7" y="177.2">和 P2.13 端口的值来选择 IN1～IN8 的模拟输入。</text>
<text x="27.7" y="182.6">数模转换部分主要由 AD976 及其外围电路组成的高速</text>
<text x="21.7" y="188">A/D 转换模块完成，完成模拟信号到数字信号的转换，是系</text>
<text x="21.7" y="193.4">统精度和数据可靠性的关键部分。AD976 是 AD 公司生产的</text>
<text x="114.4" y="196.6">4、抗干扰设计</text>
<text x="21.7" y="198.8">模数转换器，它是采用电荷重分布技术的逐次逼近型模数转</text>
<text x="21.7" y="204.2">换器，其结构比传统逼近型 ADC 简单。AD976 具有 100kSPS</text>
<text x="21.7" y="209.7">的转换速率，正常工作电压为 5V，最大功率仅为 100mW。</text>
<text x="27.7" y="215.1">A/D 转换器 AD976 和微控制器 LPC2294 的连接如图 3</text>
<text x="21.7" y="220.5">所示。端口 P2.8 与 AD976 的 BYTE 端连接，管脚 P2.8 置为</text>
<text x="21.7" y="225.9">低时，转换数据的低八位将送到数据总线上，管脚 P2.8 置为</text>
<text x="21.7" y="231.4">高时，转换数据的高八位将送到数据总线上。控制 AD976</text>
<text x="21.7" y="237">进行模数转换时，将 CS 端、R/ 端拉低（ R/ 为低的时间不</text>
<text x="62.9" y="237">C</text>
<text x="80.7" y="237">C</text>
<text x="21.7" y="242.2">得少于 50ns）</text>
<text x="39.2" y="242.2">，AD976 开始进行模数转换，一旦转换开始，</text>
<text x="21.7" y="247.9">AD976 的 BUSY 端会变低，表明 AD976 正在进行模数转换，</text>
</g>
<g font-size="2.9">
<text x="118.3" y="123.3">P2.0</text>
<text x="133" y="123.3">D0</text>
<text x="143.2" y="123.3">VIN</text>
<text x="118.3" y="126.9">P2.1</text>
<text x="118.3" y="130.2">P2.2</text>
<text x="133" y="126.9">D1</text>
<text x="133" y="130.2">D2</text>
<text x="143.2" y="130.2">REF</text>
<text x="118.3" y="133.8">P2.3</text>
<text x="118.3" y="137">P2.4</text>
<text x="133" y="133.8">D3</text>
<text x="133" y="137">D4</text>
<text x="118.3" y="140.6">P2.5</text>
<text x="133" y="140.6">D5</text>
<text x="141" y="140.6">AGND1</text>
<text x="118.3" y="144.2">P2.6</text>
<text x="118.3" y="147.5">P2.7</text>
<text x="133" y="144.2">D6</text>
<text x="133" y="147.5">D7</text>
<text x="143.2" y="144.2">CAP</text>
<text x="118.3" y="154.3">INT1</text>
<text x="133" y="154.3">BUSY</text>
<text x="141" y="154.3">AGND2</text>
<text x="118.3" y="157.9">P2.8</text>
<text x="118.3" y="161.5">P2.9</text>
<text x="133" y="157.9">BYTE</text>
<text x="133" y="161.5">R/C</text>
<text x="117.2" y="164.8">P2.10</text>
<text x="133" y="164.8">CS</text>
</g>
<text font-size="2.7" fill="#fff" x="192.9" y="264.7">39</text>
<text font-size="2.5" x="164" y="263.3">2008.5 SensorWorld</text>
<g font-size="2.4">
<text x="154.2" y="75.4">3</text>
<text x="156.4" y="76.3">IN</text>
<text x="163.6" y="76.6">OUT</text>
<text x="169.9" y="75.4">5</text>
<text x="154.2" y="79.9">2</text>
<text x="156.4" y="80.8">VDD GND</text>
<text x="169.9" y="79.9">6</text>
<text x="154.2" y="92.4">3</text>
<text x="156.4" y="93">GND</text>
<text x="166.1" y="93.3">IN</text>
<text x="169.9" y="92.4">5</text>
<text x="154.2" y="96.9">2</text>
<text x="156.4" y="97.8">OUT</text>
<text x="163.6" y="97.8">VDD</text>
<text x="169.9" y="96.9">6</text>
</g>
<g font-size="2.2">
<text x="116.8" y="76.6" transform="rotate(-90 116.8 76.6)">143</text>
<text x="118.4" y="76.6" transform="rotate(-90 118.4 76.6)">110</text>
<text x="120.9" y="76" transform="rotate(-90 120.9 76)">37</text>
<text x="122.8" y="76.6" transform="rotate(-90 122.8 76.6)">119</text>
<text x="124.3" y="76.6" transform="rotate(-90 124.3 76.6)">112</text>
<text x="126.2" y="76.6" transform="rotate(-90 126.2 76.6)">104</text>
<text x="128.1" y="76" transform="rotate(-90 128.1 76)">94</text>
<text x="129.7" y="76" transform="rotate(-90 129.7 76)">77</text>
<text x="131.6" y="76" transform="rotate(-90 131.6 76)">53</text>
<text x="133.4" y="76" transform="rotate(-90 133.4 76)">51</text>
<text x="135" y="76" transform="rotate(-90 135 76)">39</text>
<text x="136.9" y="76" transform="rotate(-90 136.9 76)">31</text>
<text x="138.8" y="76" transform="rotate(-90 138.8 76)">14</text>
<text x="140.4" y="75.4" transform="rotate(-90 140.4 75.4)">2</text>
<text x="117.4" y="97.2" transform="rotate(-90 117.4 97.2)">3</text>
<text x="119.3" y="97.2" transform="rotate(-90 119.3 97.2)">9</text>
<text x="121.2" y="97.8" transform="rotate(-90 121.2 97.8)">38</text>
<text x="122.8" y="97.8" transform="rotate(-90 122.8 97.8)">54</text>
<text x="124.7" y="97.8" transform="rotate(-90 124.7 97.8)">67</text>
<text x="126.5" y="97.8" transform="rotate(-90 126.5 97.8)">79</text>
<text x="128.1" y="97.8" transform="rotate(-90 128.1 97.8)">93</text>
<text x="130" y="98.3" transform="rotate(-90 130 98.3)">103</text>
<text x="131.9" y="98" transform="rotate(-90 131.9 98)">107</text>
<text x="133.4" y="98" transform="rotate(-90 133.4 98)">111</text>
<text x="135.3" y="98" transform="rotate(-90 135.3 98)">128</text>
<text x="137.2" y="98" transform="rotate(-90 137.2 98)">139</text>
</g>
<g font-size="2.1">
<text x="127.2" y="37.9">VDD</text>
<text x="153.8" y="37.9">VCC</text>
<text x="132.8" y="51.3">GND</text>
<text x="148.8" y="51.3">Vcc</text>
<text x="132.8" y="55.2">CANH</text>
<text x="132.8" y="59.4">CANL</text>
<text x="147.9" y="59.4">RXD</text>
<text x="148.2" y="55.2">TXD</text>
<text x="137.2" y="62.9">PCA82C250</text>
<text x="159.8" y="71.3">6N137</text>
<text x="114.9" y="79.3">P2.26</text>
<text x="114.9" y="81.1">P2.27</text>
<text x="114.9" y="82.6">P0.14</text>
<text x="136" y="82.9">TXD</text>
<text x="114.9" y="86.7">XTAL1</text>
<text x="124" y="86.4">LPC2294</text>
<text x="136" y="88.5">RXD</text>
<text x="114.9" y="90">XTAL2</text>
<text x="159.8" y="101">6N137</text>
<text x="148.8" y="108.2">3V</text>
<text x="170.8" y="108.2">5V</text>
</g>
<text font-size="2" x="165.1" y="265.8">www.sensorworld.com.cn</text>
<g font-size="1.5">
<text x="115.9" y="46.8">0.1u</text>
<text x="121.8" y="46.8">0.1u</text>
<text x="141" y="46.3">0.1u</text>
<text x="110.2" y="57.6">470</text>
<text x="102" y="73.3">10k</text>
<text x="109.6" y="73.3">470</text>
<text x="95.5" y="87.6">22.1184M</text>
<text x="143.5" y="101.6">470</text>
<text x="151.3" y="101.6">10k</text>
<text x="168.3" y="101.6">470</text>
<text x="178" y="101.6">10k</text>
</g>
</svg>
